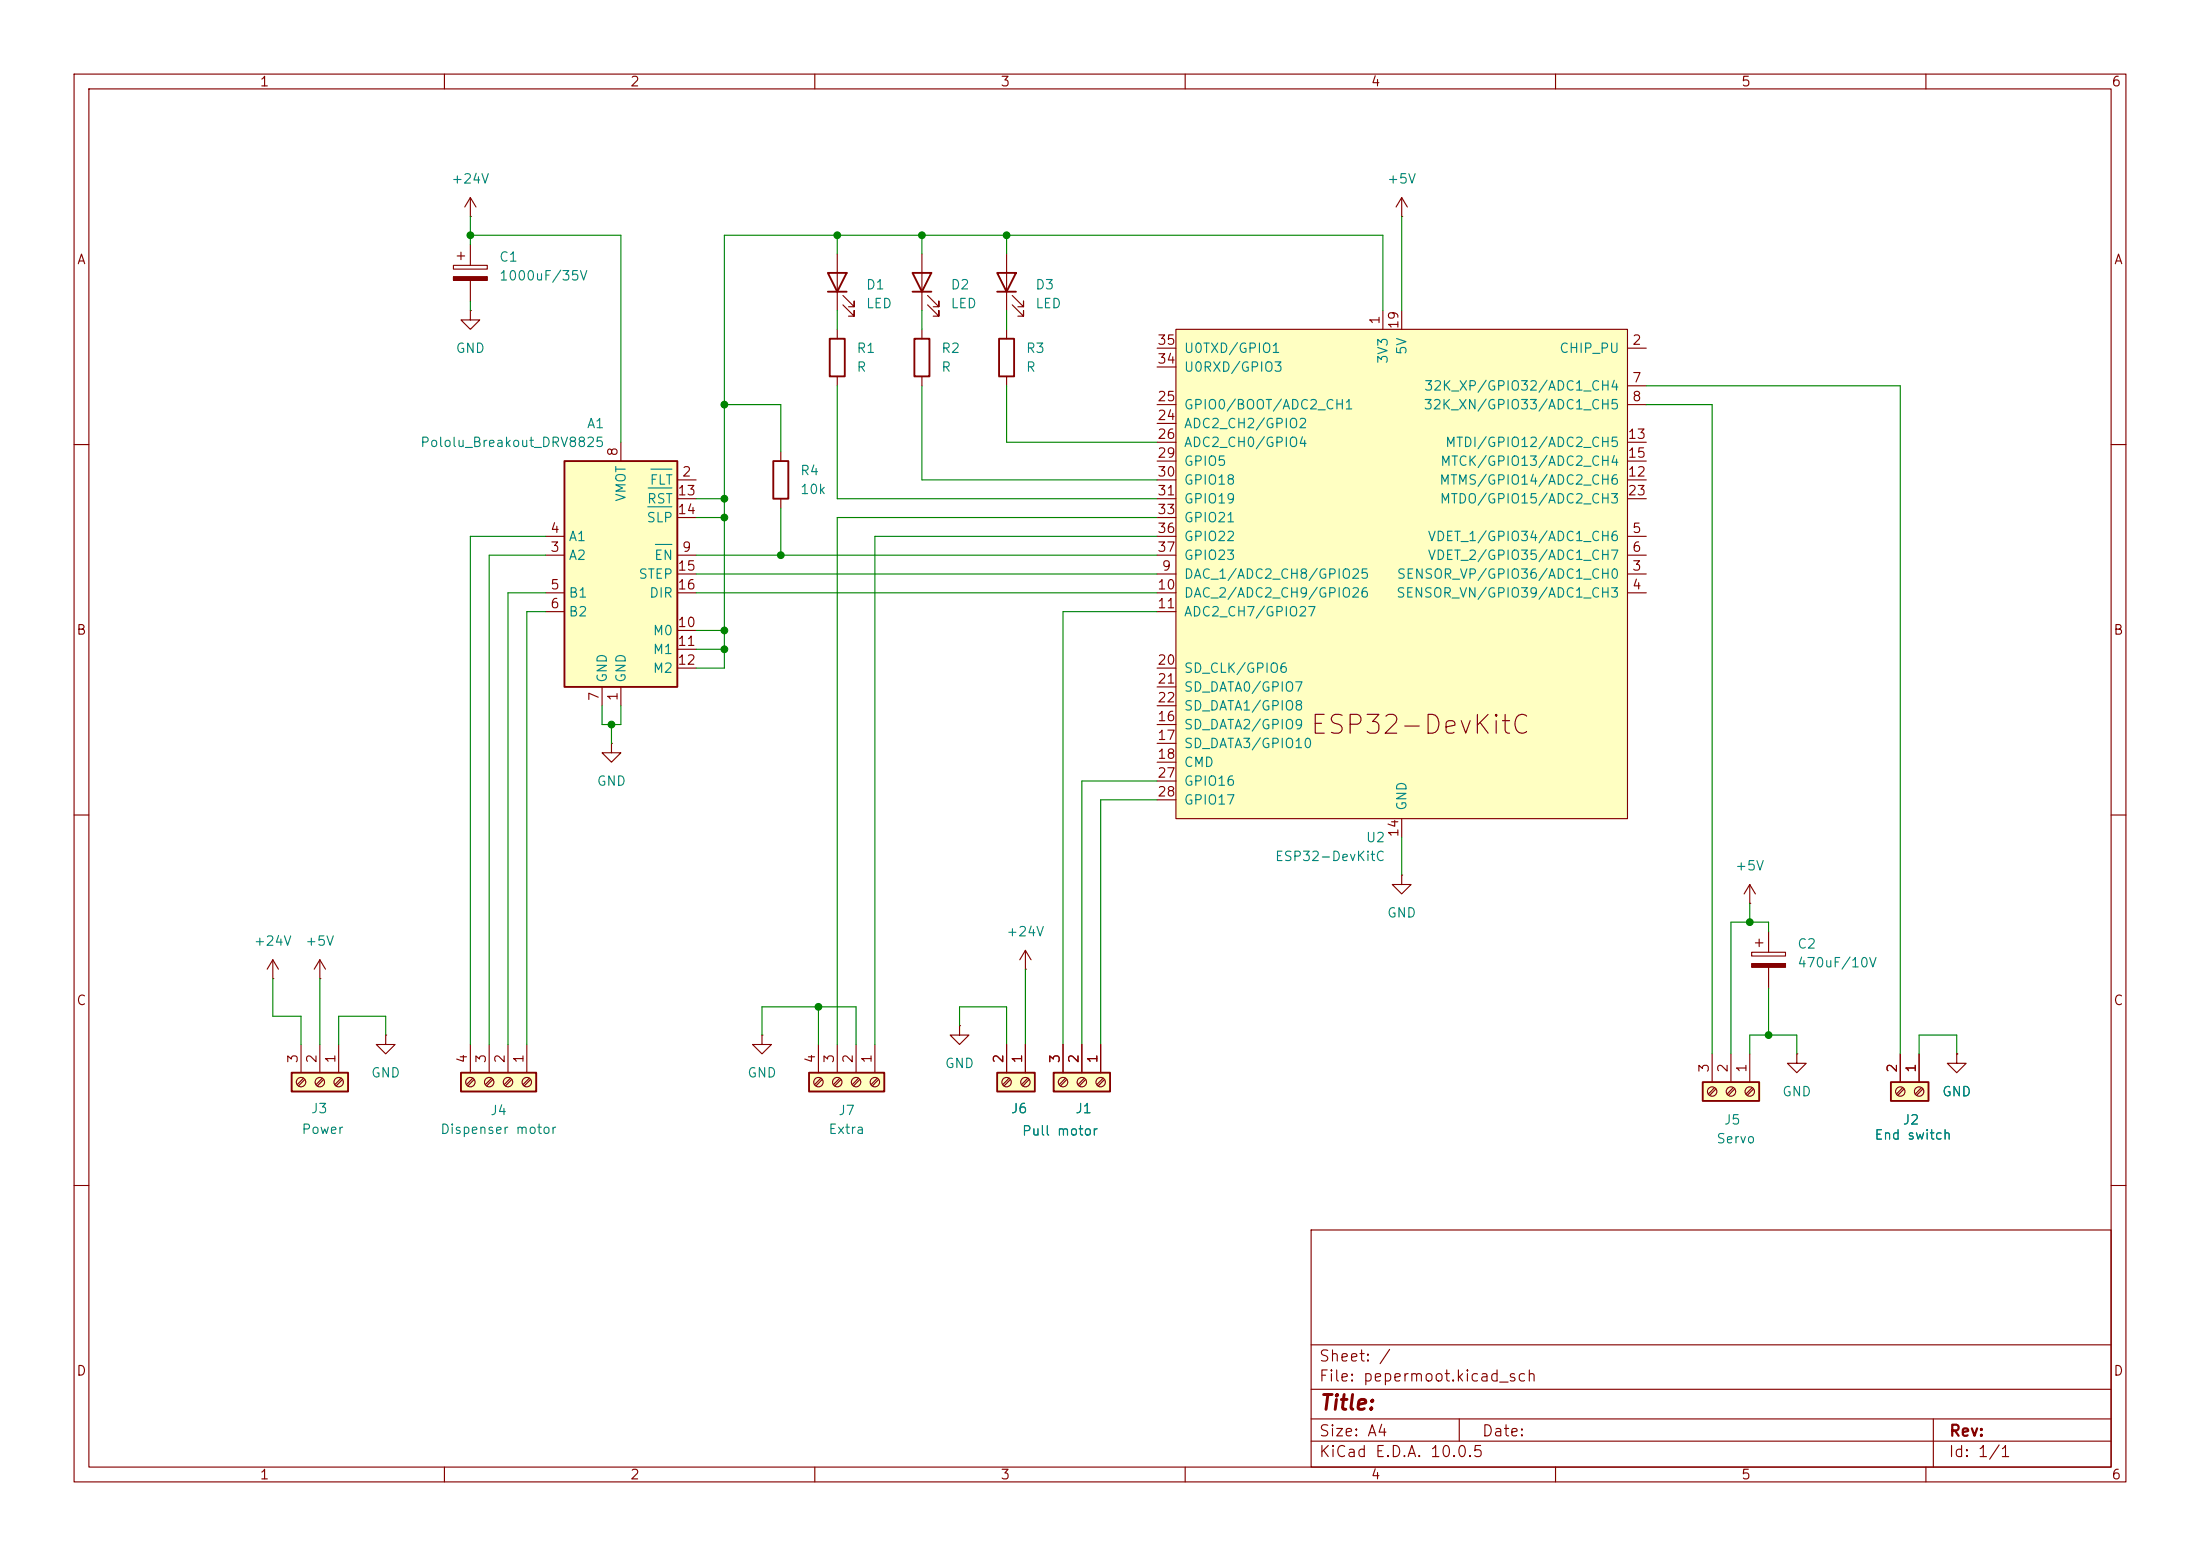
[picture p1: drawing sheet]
<svg xmlns="http://www.w3.org/2000/svg" width="297mm" height="210mm" viewBox="0 0 297 210" stroke-linecap="round" stroke-linejoin="round" font-family="sans-serif">
<g fill="none" stroke="#840000" stroke-width=".15">
<path d="M10 10h277v190h-277zM12 12h273v186h-273zM60 10v2M110 10v2M160 10v2M210 10v2M260 10v2M135.9 34.3v7.6M136.7 39.9l1.5 1.5v-.8v.8h-.8M135.9 44.5v1.2M135.9 50.8v1.3M136.7 41.1l1.5 1.6v-.8v.8h-.8"/>
<path d="M10 60h2M285 60h2M10 110h2M285 110h2M129.5 138.4v1.3h1.3l-1.3 1.3-1.2-1.3h1.2M129.5 138.4h.1M236.5 128.5h4.5v.5h-4.5zM237 127.3h1M237.5 126.7v1.1M238.8 125.7v2.8M238.8 130.6v2.8M10 160h2"/>
<path d="M177 166h108v32h-108zM285 160h2M60 198v2M110 198v2M160 198v2M177 194.5h108M177 191.5h108M177 187.5h108M177 181.5h108M197 191.5v3M210 198v2M260 198v2"/>
<path d="M261 191.5v6.5"/>
</g>
<path d="M236.5 130h4.5v.6h-4.5z" fill="#840000" stroke="#840000" stroke-width=".15"/>
<path d="M134.6 36.8h2.6l-1.3 2.6zM134.6 39.4h2.6M134.9 45.7h2v5.1h-2z" fill="none" stroke="#840000" stroke-width=".25"/>
<path d="M134.6 144.8h5.1v2.5h-5.1z" fill="#ffffc2"/>
<path d="M134.6 144.8h5.1v2.5h-5.1z" fill="none" stroke="#840000" stroke-width=".25"/>
<g fill="none" stroke="#840000" stroke-width=".15">
<path d="M135.9 141v3.8M136.2 145.5l-.8 .9M136.4 145.7l-.8 .9M138.4 141v3.8M138.8 145.5l-.9 .9M138.9 145.7l-.8 .9"/>
<circle cx="135.9" cy="146" r=".63"/>
<circle cx="138.4" cy="146" r=".63"/>
</g>
<path d="M142.2 144.8h7.7v2.5h-7.7z" fill="#ffffc2"/>
<path d="M142.2 144.8h7.7v2.5h-7.7z" fill="none" stroke="#840000" stroke-width=".25"/>
<g fill="none" stroke="#840000" stroke-width=".15">
<path d="M189.2 29.2h.1M189.2 26.7l-.7 1.2M189.2 26.7l.8 1.2M189.2 26.7v2.5M102.9 139.7v1.3h1.2l-1.2 1.2-1.3-1.2h1.3M102.9 139.7h.1M143.5 141v3.8M143.8 145.5l-.8 .9M144 145.7l-.8 .9M146 141v3.8M146.4 145.5l-.9 .9M146.6 145.7l-.9 .9"/>
<path d="M148.6 141v3.8M148.9 145.5l-.8 .9M149.1 145.7l-.8 .9"/>
<circle cx="143.5" cy="146" r=".63"/>
<circle cx="146" cy="146" r=".63"/>
<circle cx="148.6" cy="146" r=".63"/>
</g>
<path d="M109.2 144.8h10.2v2.5h-10.2z" fill="#ffffc2"/>
<path d="M111.8 36.8h2.5l-1.3 2.6zM111.8 39.4h2.5M123.2 36.8h2.5l-1.2 2.6zM123.2 39.4h2.5M112 45.7h2v5.1h-2zM123.4 45.7h2.1v5.1h-2.1zM109.2 144.8h10.2v2.5h-10.2z" fill="none" stroke="#840000" stroke-width=".25"/>
<g fill="none" stroke="#840000" stroke-width=".15">
<path d="M61.2 35.8h4.6v.5h-4.6zM61.7 34.5h1M62.2 34v1.1M63.5 33v2.8M63.5 37.8v2.8M113 34.3v7.6M113.8 39.9l1.5 1.5v-.8v.8h-.7M124.5 34.3v7.6M125.2 39.9l1.5 1.5v-.8v.8h-.7M63.5 41.9v1.3h1.3l-1.3 1.3-1.3-1.3h1.3M63.5 41.9h.1M113 44.5v1.2"/>
<path d="M113 50.8v1.3M113.8 41.1l1.5 1.6v-.8v.8h-.7M124.5 44.5v1.2M124.5 50.8v1.3M125.2 41.1l1.5 1.6v-.8v.8h-.7M36.8 132.1h.1M36.8 129.5l-.7 1.3M36.8 129.5l.8 1.3M36.8 129.5v2.6M43.2 132.1h.1M43.2 129.5l-.8 1.3M43.2 129.5l.7 1.3"/>
<path d="M43.2 129.5v2.6M138.4 130.8h.1M138.4 128.3l-.7 1.2M138.4 128.3l.8 1.2M138.4 128.3v2.5M110.5 141v3.8M110.8 145.5l-.8 .9M111 145.7l-.8 .9M113 141v3.8M113.4 145.5l-.9 .9M113.5 145.7l-.8 .9M115.6 141v3.8"/>
<path d="M115.9 145.5l-.8 .9M116.1 145.7l-.9 .9M118.1 141v3.8M118.4 145.5l-.8 .9M118.6 145.7l-.8 .9"/>
<circle cx="110.5" cy="146" r=".63"/>
<circle cx="113" cy="146" r=".63"/>
<circle cx="115.6" cy="146" r=".63"/>
<circle cx="118.1" cy="146" r=".63"/>
</g>
<path d="M61.2 37.3h4.6v.5h-4.6z" fill="#840000" stroke="#840000" stroke-width=".15"/>
<path d="M76.2 62.2h15.2v30.5h-15.2z" fill="#ffffc2"/>
<path d="M76.2 62.2h15.2v30.5h-15.2z" fill="none" stroke="#840000" stroke-width=".25"/>
<g fill="none" stroke="#840000" stroke-width=".15">
<path d="M83.8 59.7v2.5M73.7 74.9h2.5M73.7 72.4h2.5M91.4 64.8h2.6M91.4 74.9h2.6M91.4 67.3h2.6M91.4 69.9h2.6M91.4 77.5h2.6M73.7 80h2.5M73.7 82.6h2.5M81.3 92.7v2.6M83.8 92.7v2.6"/>
<path d="M91.4 80h2.6M91.4 85.1h2.6M91.4 87.6h2.6M91.4 90.2h2.6"/>
</g>
<path d="M87.5 68.4h3.2M87.5 65.9h3.2M87.9 63.3h2.8M88.5 73.5h2.2" fill="none" stroke="#008484" stroke-width=".15"/>
<path d="M62.2 144.8h10.2v2.5h-10.2z" fill="#ffffc2"/>
<path d="M62.2 144.8h10.2v2.5h-10.2z" fill="none" stroke="#840000" stroke-width=".25"/>
<g fill="none" stroke="#840000" stroke-width=".15">
<path d="M63.5 141v3.8M63.8 145.5l-.8 .9M64 145.7l-.8 .9M66 141v3.8M66.4 145.5l-.9 .9M66.5 145.7l-.8 .9M68.6 141v3.8M68.9 145.5l-.8 .9M69.1 145.7l-.9 .9M71.1 141v3.8M71.5 145.5l-.9 .9M71.6 145.7l-.8 .9"/>
<circle cx="63.5" cy="146" r=".63"/>
<circle cx="66" cy="146" r=".63"/>
<circle cx="68.6" cy="146" r=".63"/>
<circle cx="71.1" cy="146" r=".63"/>
</g>
<path d="M39.4 144.8h7.6v2.5h-7.6z" fill="#ffffc2"/>
<path d="M39.4 144.8h7.6v2.5h-7.6z" fill="none" stroke="#840000" stroke-width=".25"/>
<g fill="none" stroke="#840000" stroke-width=".15">
<path d="M63.5 29.2h.1M63.5 26.7l-.8 1.2M63.5 26.7l.8 1.2M63.5 26.7v2.5M82.5 100.3v1.3h1.3l-1.3 1.3-1.2-1.3h1.2M82.5 100.3h.1M52.1 139.7v1.3h1.2l-1.2 1.2-1.3-1.2h1.3M52.1 139.7h.1M40.6 141v3.8M41 145.5l-.9 .9M41.1 145.7l-.8 .9M43.2 141v3.8"/>
<path d="M43.5 145.5l-.8 .9M43.7 145.7l-.9 .9M45.7 141v3.8M46.1 145.5l-.9 .9M46.2 145.7l-.8 .9"/>
<circle cx="40.6" cy="146" r=".63"/>
<circle cx="43.2" cy="146" r=".63"/>
<circle cx="45.7" cy="146" r=".63"/>
</g>
<path d="M158.7 44.5h61v66h-61z" fill="#ffffc2"/>
<g fill="none" stroke="#840000" stroke-width=".15">
<path d="M156.2 47h2.5M156.2 54.6h2.5M156.2 59.7h2.5M156.2 57.2h2.5M156.2 49.5h2.5M158.7 44.5h61v66h-61zM186.7 41.9v2.6M189.2 41.9v2.6M219.7 47h2.5M219.7 52.1h2.5M219.7 54.6h2.5M219.7 59.7h2.5"/>
<path d="M156.2 77.5h2.5M156.2 72.4h2.5M156.2 74.9h2.5M156.2 64.8h2.5M156.2 62.2h2.5M156.2 67.3h2.5M156.2 69.9h2.5M219.7 77.5h2.5M219.7 72.4h2.5M219.7 74.9h2.5M219.7 64.8h2.5M219.7 62.2h2.5"/>
<path d="M219.7 67.3h2.5M156.2 80h2.5M156.2 82.6h2.5M156.2 97.8h2.5M156.2 90.2h2.5M156.2 92.7h2.5M156.2 95.3h2.5M219.7 80h2.5M156.2 100.3h2.5M156.2 102.9h2.5M156.2 105.4h2.5M156.2 108h2.5"/>
<path d="M189.2 118.1v1.3h1.3l-1.3 1.3-1.2-1.3h1.2M189.2 118.1h.1M189.2 110.5v2.5M264.2 142.2v1.3h1.2l-1.2 1.3-1.3-1.3h1.3M264.2 142.2h.1"/>
</g>
<path d="M255.3 146.1h5v2.5h-5z" fill="#ffffc2"/>
<path d="M104.4 62.2h2v5.1h-2zM255.3 146.1h5v2.5h-5z" fill="none" stroke="#840000" stroke-width=".25"/>
<g fill="none" stroke="#840000" stroke-width=".15">
<path d="M105.4 61v1.2M105.4 67.3v1.3M242.6 142.2v1.3h1.2l-1.2 1.3-1.3-1.3h1.3M242.6 142.2h.1M256.5 142.2v3.9M256.9 146.8l-.9 .9M257 147l-.8 .8M259.1 142.2v3.9M259.4 146.8l-.8 .9M259.6 147l-.9 .8"/>
<circle cx="256.5" cy="147.3" r=".63"/>
<circle cx="259.1" cy="147.3" r=".63"/>
</g>
<path d="M229.9 146.1h7.6v2.5h-7.6z" fill="#ffffc2"/>
<path d="M229.9 146.1h7.6v2.5h-7.6z" fill="none" stroke="#840000" stroke-width=".25"/>
<g fill="none" stroke="#840000" stroke-width=".15">
<path d="M236.2 119.4v2.5M236.2 119.4l-.7 1.3M236.2 119.4l.8 1.3M236.2 121.9h.1M135.9 141v3.8M138.4 141v3.8M143.5 141v3.8M146 141v3.8M148.6 141v3.8M231.1 142.2v3.9M231.5 146.8l-.9 .9M231.6 147l-.8 .8"/>
<path d="M233.7 142.2v3.9M234 146.8l-.8 .9M234.2 147l-.9 .8M236.2 142.2v3.9M236.6 146.8l-.9 .9M236.7 147l-.8 .8M256.5 142.2v3.9M259.1 142.2v3.9M264.2 142.2h.1"/>
<circle cx="231.1" cy="147.3" r=".63"/>
<circle cx="233.7" cy="147.3" r=".63"/>
<circle cx="236.2" cy="147.3" r=".63"/>
</g>
<g fill="none" stroke="#008400" stroke-width=".15">
<path d="M63.5 29.2v3.8M63.5 31.8h20.3v27.9M113 31.8v2.5M124.5 31.8v2.5M135.9 31.8v2.5M189.2 29.2v12.7M63.5 40.6v1.3M97.8 54.6h7.6v6.4M113 41.9v2.6M113 52.1v15.2h43.2M124.5 41.9v2.6M124.5 52.1v12.7h31.7"/>
<path d="M135.9 41.9v2.6M135.9 52.1v7.6h20.3M186.7 41.9v-10.1h-88.9v58.4h-3.8M222.2 52.1h34.3v90.1M222.2 54.6h8.9v87.6M73.7 72.4h-10.2v68.6M73.7 74.9h-7.7v66.1M94 74.9h62.2M94 67.3h3.8M94 69.9h3.8M94 77.5h62.2M105.4 68.6v6.3"/>
<path d="M156.2 69.9h-43.2v71.1M156.2 72.4h-38.1v68.6M73.7 80h-5.1v61M73.7 82.6h-2.6v58.4M81.3 95.3v2.5h2.5v-2.5M82.5 97.8v2.5M94 80h62.2M94 87.6h3.8M94 85.1h3.8M156.2 82.6h-12.7v58.4M156.2 108h-7.6v33M156.2 105.4h-10.2v35.6"/>
<path d="M189.2 113v5.1M36.8 132.1v5.1h3.8v3.8M43.2 132.1v8.9M52.1 139.7v-2.5h-6.4v3.8M102.9 139.7v-3.8h12.7v5.1M110.5 135.9v5.1M129.5 138.4v-2.5h6.4v5.1M138.4 130.8v10.2M236.2 121.9v2.6M238.8 125.7v-1.2h-5.1v17.7M238.8 133.4v6.3M236.2 142.2v-2.5h6.4v2.5"/>
<path d="M259.1 142.2v-2.5h5.1v2.5"/>
</g>
<g fill="#008400" stroke="#008400" stroke-width=".14">
<circle cx="135.9" cy="31.8" r=".46"/>
<circle cx="124.5" cy="31.8" r=".46"/>
<circle cx="113" cy="31.8" r=".46"/>
<circle cx="238.8" cy="139.7" r=".46"/>
<circle cx="236.2" cy="124.5" r=".46"/>
<circle cx="82.5" cy="97.8" r=".46"/>
<circle cx="63.5" cy="31.8" r=".46"/>
<circle cx="97.8" cy="54.6" r=".46"/>
<circle cx="105.4" cy="74.9" r=".46"/>
<circle cx="110.5" cy="135.9" r=".46"/>
<circle cx="97.8" cy="87.6" r=".46"/>
<circle cx="97.8" cy="85.1" r=".46"/>
<circle cx="97.8" cy="69.9" r=".46"/>
<circle cx="97.8" cy="67.3" r=".46"/>
</g>
<text font-size="2.5" fill="#840000" x="176.7" y="99.7">ESP32-DevKitC</text>
<text font-size="2" fill="#840000" x="178" y="190.8">Title:</text>
<g font-size="1.5" fill="#840000">
<text x="178" y="184.1">Sheet: /</text>
<text x="178" y="186.8">File: pepermoot.kicad_sch</text>
<text x="178" y="197">KiCad E.D.A. 10.0.5</text>
<text x="178" y="194.2">Size: A4</text>
<text x="200" y="194.2">Date:</text>
<text x="263" y="197">Id: 1/1</text>
<text x="263" y="194.2">Rev:</text>
</g>
<g font-size="1.3" fill="#840000">
<text x="35" y="12">1</text>
<text x="85" y="12">2</text>
<text x="135" y="12">3</text>
<text x="185" y="12">4</text>
<text x="235" y="12">5</text>
<text x="285" y="12">6</text>
<text x="10.3" y="36">A</text>
<text x="285.3" y="36">A</text>
<text x="156.1" y="46.9">35</text>
<text x="186.6" y="43.9" transform="rotate(-90 186.6 43.9)">1</text>
<text x="189.1" y="44.5" transform="rotate(-90 189.1 44.5)">19</text>
<text x="220.2" y="46.9">2</text>
<text x="156.1" y="49.4">34</text>
<text x="220.2" y="51.9">7</text>
<text x="156.1" y="57">24</text>
<text x="156.1" y="54.5">25</text>
<text x="156.1" y="59.6">26</text>
<text x="219.6" y="59.6">13</text>
<text x="220.2" y="54.5">8</text>
<text x="83.7" y="61.7" transform="rotate(-90 83.7 61.7)">8</text>
<text x="92" y="64.6">2</text>
<text x="156.1" y="62.1">29</text>
<text x="156.1" y="64.6">30</text>
<text x="219.6" y="64.6">12</text>
<text x="219.6" y="62.1">15</text>
<text x="91.4" y="67.2">13</text>
<text x="91.4" y="69.7">14</text>
<text x="156.1" y="67.2">31</text>
<text x="156.1" y="69.7">33</text>
<text x="219.6" y="67.2">23</text>
<text x="74.2" y="74.8">3</text>
<text x="74.2" y="72.3">4</text>
<text x="91.4" y="77.3">15</text>
<text x="92" y="74.8">9</text>
<text x="156.1" y="72.3">36</text>
<text x="156.1" y="74.8">37</text>
<text x="156.7" y="77.3">9</text>
<text x="220.2" y="77.3">3</text>
<text x="220.2" y="72.3">5</text>
<text x="220.2" y="74.8">6</text>
<text x="74.2" y="79.9">5</text>
<text x="74.2" y="82.4">6</text>
<text x="91.4" y="79.9">16</text>
<text x="156.1" y="79.9">10</text>
<text x="156.1" y="82.4">11</text>
<text x="220.2" y="79.9">4</text>
<text x="10.2" y="86">B</text>
<text x="91.4" y="85">10</text>
<text x="91.4" y="87.5">11</text>
<text x="285.2" y="86">B</text>
<text x="81.1" y="94.7" transform="rotate(-90 81.1 94.7)">7</text>
<text x="83.7" y="94.7" transform="rotate(-90 83.7 94.7)">1</text>
<text x="91.4" y="90">12</text>
<text x="156.1" y="90">20</text>
<text x="156.1" y="92.6">21</text>
<text x="156.1" y="95.1">22</text>
<text x="156.1" y="97.7">16</text>
<text x="156.1" y="100.2">17</text>
<text x="156.1" y="102.7">18</text>
<text x="156.1" y="105.3">27</text>
<text x="156.1" y="107.8">28</text>
<text x="189.1" y="113.1" transform="rotate(-90 189.1 113.1)">14</text>
<text x="10.2" y="136">C</text>
<text x="285.2" y="136">C</text>
<text x="40.5" y="143.6" transform="rotate(-90 40.5 143.6)">3</text>
<text x="43" y="143.6" transform="rotate(-90 43 143.6)">2</text>
<text x="45.6" y="143.6" transform="rotate(-90 45.6 143.6)">1</text>
<text x="63.4" y="143.6" transform="rotate(-90 63.4 143.6)">4</text>
<text x="65.9" y="143.6" transform="rotate(-90 65.9 143.6)">3</text>
<text x="68.4" y="143.6" transform="rotate(-90 68.4 143.6)">2</text>
<text x="71" y="143.6" transform="rotate(-90 71 143.6)">1</text>
<text x="110.4" y="143.6" transform="rotate(-90 110.4 143.6)">4</text>
<text x="112.9" y="143.6" transform="rotate(-90 112.9 143.6)">3</text>
<text x="115.4" y="143.6" transform="rotate(-90 115.4 143.6)">2</text>
<text x="118" y="143.6" transform="rotate(-90 118 143.6)">1</text>
<text x="135.8" y="143.6" transform="rotate(-90 135.8 143.6)">2</text>
<text x="138.3" y="143.6" transform="rotate(-90 138.3 143.6)">1</text>
<text x="143.4" y="143.6" transform="rotate(-90 143.4 143.6)">3</text>
<text x="145.9" y="143.6" transform="rotate(-90 145.9 143.6)">2</text>
<text x="148.5" y="143.6" transform="rotate(-90 148.5 143.6)">1</text>
<text x="231" y="144.9" transform="rotate(-90 231 144.9)">3</text>
<text x="233.5" y="144.9" transform="rotate(-90 233.5 144.9)">2</text>
<text x="236.1" y="144.9" transform="rotate(-90 236.1 144.9)">1</text>
<text x="256.4" y="144.9" transform="rotate(-90 256.4 144.9)">2</text>
<text x="258.9" y="144.9" transform="rotate(-90 258.9 144.9)">1</text>
<text x="10.2" y="186">D</text>
<text x="285.2" y="186">D</text>
<text x="35" y="200">1</text>
<text x="85" y="200">2</text>
<text x="135" y="200">3</text>
<text x="185" y="200">4</text>
<text x="235" y="200">5</text>
<text x="285" y="200">6</text>
</g>
<g font-size="1.3" fill="#008484">
<text x="60.8" y="25.1">+24V</text>
<text x="187.2" y="25.1">+5V</text>
<text x="67.3" y="35.6">C1</text>
<text x="67.3" y="38.2">1000uF/35V</text>
<text x="116.8" y="39.4">D1</text>
<text x="116.8" y="41.9">LED</text>
<text x="128.3" y="39.4">D2</text>
<text x="128.3" y="41.9">LED</text>
<text x="139.7" y="39.4">D3</text>
<text x="139.7" y="41.9">LED</text>
<text x="61.4" y="48">GND</text>
<text x="115.6" y="48">R1</text>
<text x="127" y="48">R2</text>
<text x="138.4" y="48">R3</text>
<text x="159.7" y="48">U0TXD/GPIO1</text>
<text x="190.2" y="48" transform="rotate(-90 190.2 48)">5V</text>
<text x="210.4" y="48">CHIP_PU</text>
<text x="115.6" y="50.5">R</text>
<text x="127" y="50.5">R</text>
<text x="138.4" y="50.5">R</text>
<text x="159.7" y="50.5">U0RXD/GPIO3</text>
<text x="187.7" y="49.2" transform="rotate(-90 187.7 49.2)">3V3</text>
<text x="192.2" y="53">32K_XP/GPIO32/ADC1_CH4</text>
<text x="79.1" y="58.1">A1</text>
<text x="159.7" y="58.1">ADC2_CH2/GPIO2</text>
<text x="159.7" y="55.6">GPIO0/BOOT/ADC2_CH1</text>
<text x="192.1" y="55.6">32K_XN/GPIO33/ADC1_CH5</text>
<text x="56.6" y="60.7">Pololu_Breakout_DRV8825</text>
<text x="87.6" y="65.7">FLT</text>
<text x="107.9" y="64.5">R4</text>
<text x="159.7" y="60.7">ADC2_CH0/GPIO4</text>
<text x="159.7" y="63.2">GPIO5</text>
<text x="159.7" y="65.7">GPIO18</text>
<text x="194.2" y="65.7">MTMS/GPIO14/ADC2_CH6</text>
<text x="194.3" y="63.2">MTCK/GPIO13/ADC2_CH4</text>
<text x="195" y="60.7">MTDI/GPIO12/ADC2_CH5</text>
<text x="84.8" y="67.8" transform="rotate(-90 84.8 67.8)">VMOT</text>
<text x="87.2" y="70.8">SLP</text>
<text x="87.3" y="68.3">RST</text>
<text x="107.9" y="67">10k</text>
<text x="159.7" y="68.3">GPIO19</text>
<text x="159.7" y="70.8">GPIO21</text>
<text x="194.3" y="68.3">MTDO/GPIO15/ADC2_CH3</text>
<text x="76.7" y="75.9">A2</text>
<text x="76.7" y="73.4">A1</text>
<text x="88.2" y="75.9">EN</text>
<text x="159.7" y="73.4">GPIO22</text>
<text x="159.7" y="75.9">GPIO23</text>
<text x="192.6" y="73.4">VDET_1/GPIO34/ADC1_CH6</text>
<text x="192.6" y="75.9">VDET_2/GPIO35/ADC1_CH7</text>
<text x="76.7" y="81">B1</text>
<text x="76.7" y="83.5">B2</text>
<text x="86.1" y="78.4">STEP</text>
<text x="87.6" y="81">DIR</text>
<text x="159.7" y="78.4">DAC_1/ADC2_CH8/GPIO25</text>
<text x="159.7" y="81">DAC_2/ADC2_CH9/GPIO26</text>
<text x="159.7" y="83.5">ADC2_CH7/GPIO27</text>
<text x="188.4" y="81">SENSOR_VN/GPIO39/ADC1_CH3</text>
<text x="188.5" y="78.4">SENSOR_VP/GPIO36/ADC1_CH0</text>
<text x="88" y="86.1">M0</text>
<text x="88" y="88.6">M1</text>
<text x="82.2" y="92.2" transform="rotate(-90 82.2 92.2)">GND</text>
<text x="84.8" y="92.2" transform="rotate(-90 84.8 92.2)">GND</text>
<text x="88" y="91.1">M2</text>
<text x="159.7" y="91.1">SD_CLK/GPIO6</text>
<text x="159.7" y="93.7">SD_DATA0/GPIO7</text>
<text x="159.7" y="98.8">SD_DATA2/GPIO9</text>
<text x="159.7" y="101.3">SD_DATA3/GPIO10</text>
<text x="159.7" y="96.2">SD_DATA1/GPIO8</text>
<text x="80.5" y="106.4">GND</text>
<text x="159.7" y="103.8">CMD</text>
<text x="159.7" y="106.4">GPIO16</text>
<text x="159.7" y="108.9">GPIO17</text>
<text x="184.3" y="114">U2</text>
<text x="190.2" y="109.5" transform="rotate(-90 190.2 109.5)">GND</text>
<text x="172" y="116.5">ESP32-DevKitC</text>
<text x="234.2" y="117.8">+5V</text>
<text x="187.2" y="124.2">GND</text>
<text x="34.2" y="128">+24V</text>
<text x="41.1" y="128">+5V</text>
<text x="135.8" y="126.7">+24V</text>
<text x="242.6" y="128.3">C2</text>
<text x="242.6" y="130.9">470uF/10V</text>
<text x="50" y="145.7">GND</text>
<text x="100.8" y="145.7">GND</text>
<text x="127.5" y="144.5">GND</text>
<text x="240.5" y="148.3">GND</text>
<text x="262.1" y="148.3">GND</text>
<text x="40.6" y="153.4">Power</text>
<text x="41.9" y="150.6">J3</text>
<text x="59.4" y="153.4">Dispenser motor</text>
<text x="66.1" y="150.8">J4</text>
<text x="111.8" y="153.4">Extra</text>
<text x="113.1" y="150.8">J7</text>
<text x="136.4" y="150.6">J6</text>
<text x="137.9" y="153.6">Pull motor</text>
<text x="145.1" y="150.6">J1</text>
<text x="231.6" y="154.6">Servo</text>
<text x="232.6" y="152.1">J5</text>
<text x="253" y="154.1">End switch</text>
<text x="256.8" y="152.1">J2</text>
</g>
</svg>
